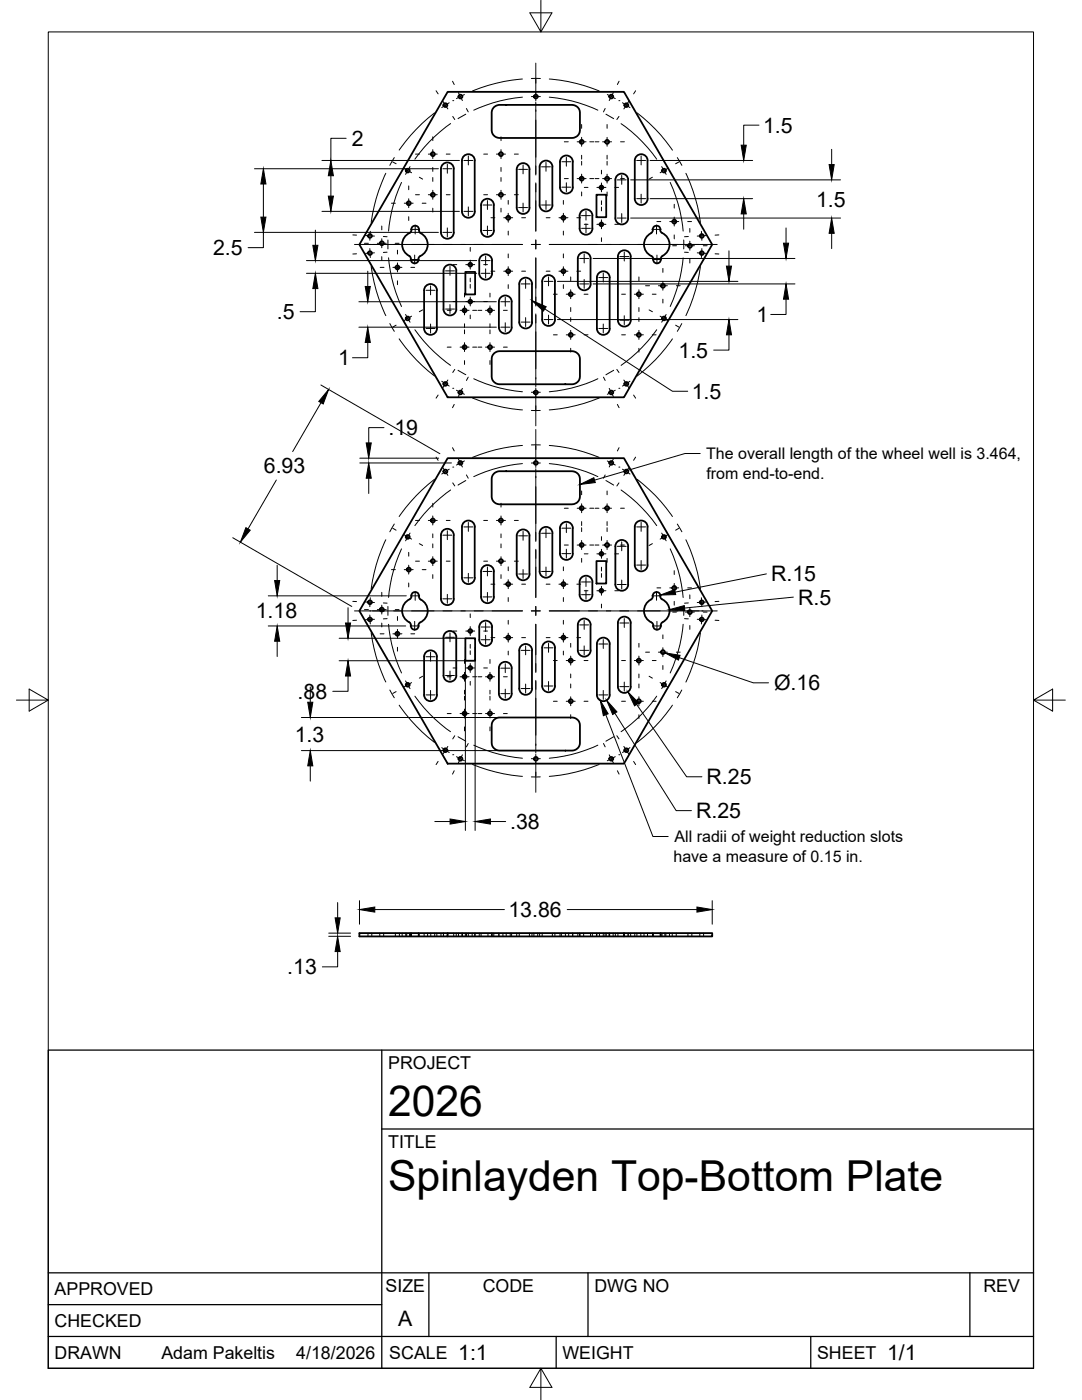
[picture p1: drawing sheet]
<svg xmlns="http://www.w3.org/2000/svg" width="216mm" height="279mm" viewBox="0 0 216 279" stroke-linecap="round" stroke-linejoin="round" font-family="sans-serif">
<!-- layer: Visible -->
<g fill="none" stroke="#000" stroke-width=".36">
<path d="M89.3 18.3h35.2l17.6 30.5-17.6 30.5h-35.2l-17.6-30.5zM88 33.7a1.28 1.28 0 0 1 1.3-1.3 1.28 1.28 0 0 1 1.3 1.3M88 33.7v12.7a1.28 1.28 0 0 0 1.3 1.2 1.28 1.28 0 0 0 1.3-1.2l-.1-12.7M92.4 31.3a1.28 1.28 0 0 1 1.5-.5 1.28 1.28 0 0 1 .8 1.2v10.2a1.28 1.28 0 0 1-1.2 1.3 1.28 1.28 0 0 1-1.3-1.3v-10.2zM98.5 21.4l1.1-.5 14.9 .1a1.53 1.53 0 0 1 1.2 1.6v3.8a1.6 1.6 0 0 1-1.7 1.1h-14.8l-.8-.6-.3-.8v-3.7zM103.3 33.1a1.28 1.28 0 0 1 1.5-.5 1.28 1.28 0 0 1 .9 1.2v7.6a1.28 1.28 0 0 1-1.3 1.3 1.28 1.28 0 0 1-1.3-1.3v-7.6zM110.2 33.3v7.6M110.2 33.3a1.28 1.28 0 0 0-1.2-1.3 1.28 1.28 0 0 0-1.3 1.3v7.6M111.7 32.3a1.28 1.28 0 0 1 1.3-1.3 1.28 1.28 0 0 1 1.3 1.3M111.7 32.3v5.1a1.28 1.28 0 0 0 1.3 1.2 1.28 1.28 0 0 0 1.3-1.2v-5.1M119 38.9h2v4.4h-2zM125.3 35.9v7.6"/>
<path d="M125.3 35.9a1.28 1.28 0 0 0-1.2-1.3 1.28 1.28 0 0 0-1.3 1.3v7.6a1.28 1.28 0 0 0 1.3 1.3 1.28 1.28 0 0 0 1.2-1.3M126.9 31.3a1.28 1.28 0 0 1 1.4-.5 1.28 1.28 0 0 1 .9 1.2v7.7a1.28 1.28 0 0 1-1.3 1.2 1.28 1.28 0 0 1-1.2-1.2v-7.7zM81.6 51.1l.4 .3v.3M82.1 45.9a.81 .81 0 0 1 .9-.8 .81 .81 0 0 1 .6 1.1l.1 .2a2.58 2.58 0 0 1 1.6 2.3 2.58 2.58 0 0 1-1.4 2.4M82.1 45.9a.97 .97 0 0 1-.8 .8 2.52 2.52 0 0 0 .3 4.4M83.9 51.1a.76 .76 0 0 0-.4 .9 .77 .77 0 0 1-.9 .5 .77 .77 0 0 1-.6-.8M87.2 58v7.6M87.2 57.9a1.28 1.28 0 0 0-1.3-1.2 1.28 1.28 0 0 0-1.3 1.2v7.7M88.7 53.3a1.27 1.27 0 0 1 1.5-.4 1.27 1.27 0 0 1 .8 1.2l.1 7.6a1.28 1.28 0 0 1-1.3 1.2 1.28 1.28 0 0 1-1.3-1.2v-7.6zM92.9 54.3h1.9v4.5h-1.9zM95.9 51.3a1.27 1.27 0 0 1 1.4-.5 1.27 1.27 0 0 1 .9 1.2v2.6a1.28 1.28 0 0 1-1.3 1.2 1.28 1.28 0 0 1-1.3-1.2v-2.6zM96 40.9a1.28 1.28 0 0 1 1.3-1.2 1.28 1.28 0 0 1 1.3 1.2"/>
<path d="M96 40.9v5.1a1.28 1.28 0 0 0 1.3 1.3 1.28 1.28 0 0 0 1.3-1.3M98.5 40.9v5.1M103.9 55.9a1.27 1.27 0 0 1 1.4-.4 1.27 1.27 0 0 1 .9 1.2v7.6a1.28 1.28 0 0 1-1.3 1.3 1.28 1.28 0 0 1-1.3-1.3v-7.6zM107.7 40.9a1.28 1.28 0 0 0 1.3 1.3 1.28 1.28 0 0 0 1.2-1.3M108.4 55.4a1.27 1.27 0 0 1 1.5-.4 1.27 1.27 0 0 1 .8 1.2v7.6a1.28 1.28 0 0 1-1.2 1.2 1.28 1.28 0 0 1-1.3-1.2v-7.6zM117.8 51.6v5.1M117.9 51.6a1.28 1.28 0 0 0-1.3-1.3 1.28 1.28 0 0 0-1.3 1.3v5.1a1.28 1.28 0 0 0 1.3 1.2 1.28 1.28 0 0 0 1.3-1.2M118.2 43.1v2.5M118.2 43a1.28 1.28 0 0 0-1.3-1.2 1.28 1.28 0 0 0-1.2 1.2v2.6a1.28 1.28 0 0 0 1.2 1.2 1.28 1.28 0 0 0 1.3-1.2M123.5 50.5a1.28 1.28 0 0 1 1.5-.5 1.28 1.28 0 0 1 .9 1.2v12.7a1.28 1.28 0 0 1-1.3 1.3 1.28 1.28 0 0 1-1.3-1.3v-12.7zM131.7 45.9l.1 .2 .3 .4M131.8 45.9a.8 .8 0 0 0-1-.8 .8 .8 0 0 0-.6 1l-.1 .3a2.59 2.59 0 0 0-1.6 2.3 2.59 2.59 0 0 0 1.5 2.4"/>
<path d="M132.1 46.5a2.52 2.52 0 0 1 1.5 2.3 2.52 2.52 0 0 1-1.4 2.3M132.2 51.1a.81 .81 0 0 0-.4 .9 .8 .8 0 0 1-1 .5 .8 .8 0 0 1-.5-1l-.3-.4M84.6 65.6a1.28 1.28 0 0 0 1.3 1.2 1.28 1.28 0 0 0 1.3-1.2M98.6 70.5l1-.4h14.8a1.55 1.55 0 0 1 1.3 1.6v3.2a1.67 1.67 0 0 1-1.9 1.8h-14a1.6 1.6 0 0 1-1.7-1.7v-3.7zM99.5 60.2v5.1a1.28 1.28 0 0 0 1.3 1.3 1.28 1.28 0 0 0 1.3-1.3M99.5 60.2a1.28 1.28 0 0 1 1.3-1.2 1.28 1.28 0 0 1 1.3 1.2M102.1 60.2v5.1M119.1 65.6v-10.2a1.28 1.28 0 0 1 1.3-1.3 1.28 1.28 0 0 1 1.3 1.3l-.1 10.2M119.1 65.6a1.28 1.28 0 0 0 1.3 1.2 1.28 1.28 0 0 0 1.3-1.2M89.3 91.4h35.2l17.6 30.5-17.6 30.5h-35.2l-17.6-30.5zM98.5 94.5l1.1-.5 14.9 .1a1.53 1.53 0 0 1 1.2 1.6v3.8a1.6 1.6 0 0 1-1.7 1.1h-14.8l-.8-.5-.3-.9v-3.7zM82.1 119a.77 .77 0 0 1 .7-.8 .77 .77 0 0 1 .8 .8"/>
<path d="M82.1 119l-.2 .4-.2 .2M83.6 119a.91 .91 0 0 0 .8 .9 2.6 2.6 0 0 1-.8 4.5l-.1 .2a.82 .82 0 0 1-.8 1.1 .82 .82 0 0 1-.7-1.1l-.2-.3a2.58 2.58 0 0 1-1.5-2.3 2.58 2.58 0 0 1 1.4-2.4M88 119.5a1.28 1.28 0 0 0 1.3 1.3 1.28 1.28 0 0 0 1.3-1.3M88 119.5v-12.7a1.28 1.28 0 0 1 1.3-1.3 1.28 1.28 0 0 1 1.3 1.3l-.1 12.7M92.2 115.3a1.28 1.28 0 0 0 1.3 1.3 1.28 1.28 0 0 0 1.2-1.3M92.2 115.3v-10.2a1.28 1.28 0 0 1 1.3-1.2 1.28 1.28 0 0 1 1.2 1.2v10.2M98.5 114v5.1M98.6 114a1.28 1.28 0 0 0-1.3-1.2 1.28 1.28 0 0 0-1.3 1.2v5.1a1.28 1.28 0 0 0 1.3 1.3 1.28 1.28 0 0 0 1.3-1.3M103.1 106.9a1.28 1.28 0 0 1 1.3-1.2 1.28 1.28 0 0 1 1.3 1.2M103.1 106.9v7.6a1.28 1.28 0 0 0 1.3 1.3 1.28 1.28 0 0 0 1.3-1.3l-.1-7.6M110.2 106.4v7.6M110.2 106.4a1.28 1.28 0 0 0-1.2-1.2 1.28 1.28 0 0 0-1.3 1.2v7.6a1.28 1.28 0 0 0 1.3 1.3 1.28 1.28 0 0 0 1.2-1.3"/>
<path d="M112 104.7a1.28 1.28 0 0 1 1.4-.5 1.28 1.28 0 0 1 .9 1.2v5.1a1.28 1.28 0 0 1-1.3 1.2 1.28 1.28 0 0 1-1.3-1.2v-5.1zM115.7 116.2a1.28 1.28 0 0 1 1.2-1.3 1.28 1.28 0 0 1 1.3 1.3M115.7 116.2v2.5M115.7 118.7a1.28 1.28 0 0 0 1.2 1.3 1.28 1.28 0 0 0 1.3-1.3M118.2 116.2v2.5M119 112h2v4.5h-2zM122.8 109v7.6a1.28 1.28 0 0 0 1.3 1.3 1.28 1.28 0 0 0 1.2-1.3M122.8 109a1.28 1.28 0 0 1 1.3-1.2 1.28 1.28 0 0 1 1.2 1.2M125.3 109v7.6M126.9 104.4a1.28 1.28 0 0 1 1.4-.5 1.28 1.28 0 0 1 .9 1.2v7.7a1.28 1.28 0 0 1-1.3 1.2 1.28 1.28 0 0 1-1.2-1.2v-7.7zM129.9 119.7a2.58 2.58 0 0 0-1.4 2.4 2.58 2.58 0 0 0 1.7 2.3l.1 .2a.82 .82 0 0 0 .8 1.1 .82 .82 0 0 0 .8-1.1l.3-.4M131.7 119l.1 .2 .3 .4"/>
<path d="M131.8 119a.8 .8 0 0 0-1-.8 .8 .8 0 0 0-.6 1.1l-.3 .3M132.1 119.6a2.52 2.52 0 0 1 1.5 2.3 2.52 2.52 0 0 1-1.4 2.3M87.2 131.1v7.6M87.2 131.1a1.28 1.28 0 0 0-1.3-1.3 1.28 1.28 0 0 0-1.3 1.3v7.6a1.28 1.28 0 0 0 1.3 1.2 1.28 1.28 0 0 0 1.3-1.2M88.5 127.2v7.6a1.28 1.28 0 0 0 1.3 1.3 1.28 1.28 0 0 0 1.3-1.3l-.1-7.6M88.5 127.2a1.28 1.28 0 0 1 1.3-1.3 1.28 1.28 0 0 1 1.3 1.3M92.9 127.4h1.9v4.5h-1.9zM95.6 125.1v2.6a1.28 1.28 0 0 0 1.3 1.2 1.28 1.28 0 0 0 1.3-1.2v-2.6M95.6 125.1a1.28 1.28 0 0 1 1.3-1.2 1.28 1.28 0 0 1 1.3 1.2M102.1 133.4v5M102.1 133.3a1.28 1.28 0 0 0-1.3-1.2 1.28 1.28 0 0 0-1.3 1.3v5a1.28 1.28 0 0 0 1.3 1.3 1.28 1.28 0 0 0 1.3-1.3M103.6 137.4a1.28 1.28 0 0 0 1.3 1.3 1.28 1.28 0 0 0 1.3-1.3"/>
<path d="M103.6 137.4v-7.6a1.28 1.28 0 0 1 1.3-1.3 1.28 1.28 0 0 1 1.3 1.3v7.6M108.2 129.3v7.6a1.28 1.28 0 0 0 1.3 1.3 1.28 1.28 0 0 0 1.2-1.3v-7.6M108.2 129.3a1.28 1.28 0 0 1 1.3-1.3 1.28 1.28 0 0 1 1.2 1.3M117.8 124.7v5.1M117.9 124.7a1.28 1.28 0 0 0-1.3-1.3 1.28 1.28 0 0 0-1.3 1.3v5.1a1.28 1.28 0 0 0 1.3 1.2 1.28 1.28 0 0 0 1.3-1.2M119.4 127.8a1.28 1.28 0 0 1 1.4-.5 1.28 1.28 0 0 1 .9 1.2v10.2a1.28 1.28 0 0 1-1.3 1.2 1.28 1.28 0 0 1-1.3-1.2v-10.2zM123.5 123.6a1.28 1.28 0 0 1 1.5-.5 1.28 1.28 0 0 1 .9 1.2v12.7a1.28 1.28 0 0 1-1.3 1.3 1.28 1.28 0 0 1-1.3-1.3v-12.7zM98.6 143.6l1-.4h14.8a1.55 1.55 0 0 1 1.3 1.6v3.2a1.67 1.67 0 0 1-1.9 1.8h-14a1.6 1.6 0 0 1-1.7-1.7v-3.7zM89.3 186.9h35.2v-.7h17.6v.7h-17.6M89.3 186.2h-17.6v.7h17.6v-.7h35.2"/>
<circle cx="91.9" cy="19.3" r=".38"/>
<circle cx="106.9" cy="19.3" r=".38"/>
<circle cx="122" cy="19.3" r=".38"/>
<circle cx="81.3" cy="34" r=".38"/>
<circle cx="86.4" cy="38.9" r=".39"/>
<circle cx="86.4" cy="30.8" r=".39"/>
<circle cx="88.9" cy="21" r=".38"/>
<circle cx="100" cy="38.9" r=".39"/>
<circle cx="100" cy="30.8" r=".39"/>
<circle cx="116.1" cy="28.3" r=".39"/>
<circle cx="116.1" cy="35.7" r=".39"/>
<circle cx="120" cy="37.4" r=".37"/>
<circle cx="121.1" cy="35.7" r=".39"/>
<circle cx="121.1" cy="28.3" r=".39"/>
<circle cx="125" cy="21" r=".38"/>
<circle cx="132.5" cy="34" r=".38"/>
<circle cx="73.8" cy="50.5" r=".38"/>
<circle cx="73.8" cy="47.1" r=".38"/>
<circle cx="76.2" cy="48.5" r=".39"/>
<circle cx="79.3" cy="53.4" r=".39"/>
<circle cx="81.6" cy="40.6" r=".39"/>
<circle cx="93.8" cy="52.8" r=".37"/>
<circle cx="101.4" cy="54.1" r=".39"/>
<circle cx="101.4" cy="43.5" r=".39"/>
<circle cx="112.4" cy="54.1" r=".39"/>
<circle cx="112.4" cy="43.5" r=".39"/>
<circle cx="113.9" cy="58.7" r=".39"/>
<circle cx="120" cy="44.8" r=".37"/>
<circle cx="127.5" cy="58.7" r=".39"/>
<circle cx="132.3" cy="57" r=".39"/>
<circle cx="134.5" cy="44.2" r=".39"/>
<circle cx="137.7" cy="49.1" r=".39"/>
<circle cx="140" cy="50.5" r=".38"/>
<circle cx="140" cy="47.1" r=".38"/>
<circle cx="81.3" cy="63.6" r=".38"/>
<circle cx="88.9" cy="76.6" r=".38"/>
<circle cx="91.9" cy="78.3" r=".38"/>
<circle cx="92.7" cy="61.9" r=".39"/>
<circle cx="92.7" cy="69.3" r=".39"/>
<circle cx="93.8" cy="60.2" r=".37"/>
<circle cx="97.8" cy="69.3" r=".39"/>
<circle cx="97.8" cy="61.9" r=".39"/>
<circle cx="106.9" cy="78.3" r=".38"/>
<circle cx="113.9" cy="66.8" r=".39"/>
<circle cx="122" cy="78.3" r=".38"/>
<circle cx="125" cy="76.6" r=".38"/>
<circle cx="127.5" cy="66.8" r=".39"/>
<circle cx="132.5" cy="63.6" r=".38"/>
<circle cx="88.9" cy="94.1" r=".38"/>
<circle cx="91.9" cy="92.4" r=".38"/>
<circle cx="106.9" cy="92.4" r=".38"/>
<circle cx="122" cy="92.4" r=".38"/>
<circle cx="125" cy="94.1" r=".38"/>
<circle cx="81.3" cy="107.2" r=".38"/>
<circle cx="81.6" cy="113.7" r=".39"/>
<circle cx="86.4" cy="103.9" r=".39"/>
<circle cx="86.4" cy="112" r=".39"/>
<circle cx="100" cy="103.9" r=".39"/>
<circle cx="100" cy="112" r=".39"/>
<circle cx="101.4" cy="116.6" r=".39"/>
<circle cx="112.4" cy="116.6" r=".39"/>
<circle cx="116.1" cy="101.4" r=".39"/>
<circle cx="116.1" cy="108.8" r=".39"/>
<circle cx="120" cy="117.9" r=".37"/>
<circle cx="120" cy="110.5" r=".37"/>
<circle cx="121.1" cy="101.4" r=".39"/>
<circle cx="121.1" cy="108.8" r=".39"/>
<circle cx="132.5" cy="107.2" r=".38"/>
<circle cx="134.5" cy="117.3" r=".39"/>
<circle cx="73.8" cy="120.2" r=".38"/>
<circle cx="73.8" cy="123.6" r=".38"/>
<circle cx="76.2" cy="121.7" r=".39"/>
<circle cx="79.3" cy="126.5" r=".39"/>
<circle cx="81.3" cy="136.7" r=".38"/>
<circle cx="92.7" cy="135.1" r=".39"/>
<circle cx="93.8" cy="125.9" r=".37"/>
<circle cx="93.8" cy="133.3" r=".37"/>
<circle cx="97.8" cy="135.1" r=".39"/>
<circle cx="101.4" cy="127.2" r=".39"/>
<circle cx="112.4" cy="127.2" r=".39"/>
<circle cx="113.9" cy="131.8" r=".39"/>
<circle cx="113.9" cy="139.9" r=".39"/>
<circle cx="127.5" cy="139.9" r=".39"/>
<circle cx="127.5" cy="131.8" r=".39"/>
<circle cx="132.3" cy="130.1" r=".39"/>
<circle cx="132.5" cy="136.7" r=".38"/>
<circle cx="137.7" cy="122.2" r=".39"/>
<circle cx="140" cy="120.2" r=".38"/>
<circle cx="140" cy="123.6" r=".38"/>
<circle cx="88.9" cy="149.7" r=".38"/>
<circle cx="91.9" cy="151.4" r=".38"/>
<circle cx="92.7" cy="142.4" r=".39"/>
<circle cx="97.8" cy="142.4" r=".39"/>
<circle cx="106.9" cy="151.4" r=".38"/>
<circle cx="122" cy="151.4" r=".38"/>
<circle cx="125" cy="149.7" r=".38"/>
</g>
<!-- layer: Hidden -->
<g fill="none" stroke="#000" stroke-width=".2">
<path d="M73.4 186.2v.7M74.2 186.2v.7M75.8 186.2v.7M76.6 186.2v.7M78.9 186.2v.7M79.7 186.2v.7M80.2 186.2v.7M81 186.2v.7M81.2 186.2v.7M81.7 186.2v.7M82 186.2v.7M82.1 186.2v.7"/>
<path d="M83.5 186.2v.7M83.6 186.9v-.7v.7M84.6 186.2v.7M85.3 186.2v.7M86 186.2v.7M86.7 186.2v.7M87.2 186.2v.7M88 186.2v.7M88.5 186.2v.7M89.3 186.2v.7M90.5 186.2v.7M91 186.2v.7"/>
<path d="M91.5 186.2v.7M92.2 186.2v.7M92.3 186.2v.7M92.9 186.2v.7M93.1 186.2v.7M93.5 186.2v.7M94.2 186.2v.7M94.7 186.2v.7M94.8 186.2v.7M95.6 186.2v.7M96 186.2v.7M97.4 186.2v.7"/>
<path d="M98.1 186.2v.7M98.2 186.2v.7M98.5 186.2v.7M99.5 186.2v.7M100.4 186.2v.7M101 186.2v.7M101.8 186.2v.7M102.1 186.2v.7M103.1 186.2v.7M103.6 186.2v.7M105.6 186.2v.7M106.2 186.2v.7"/>
<path d="M106.5 186.2v.7M107.3 186.2v.7M107.7 186.2v.7M108.2 186.2v.7M110.2 186.2v.7M110.7 186.2v.7M111.7 186.2v.7M112 186.2v.7M112.8 186.2v.7M113.5 186.2v.7M114.3 186.2v.7M115.3 186.2v.7"/>
<path d="M115.7 186.2v.7M116.5 186.2v.7M117.8 186.2v.7M118.2 186.2v.7M119 186.2v.7M119.1 186.2v.7M119.6 186.2v.7M120.4 186.2v.7M120.7 186.2v.7M121 186.2v.7M121.5 186.2v.7M121.6 186.2v.7"/>
<path d="M122.3 186.2v.7M122.8 186.2v.7M123.3 186.2v.7M124.6 186.2v.7M125.3 186.2v.7M125.8 186.2v.7M126.7 186.2v.7M127.1 186.2v.7M127.9 186.2v.7M128.5 186.2v.7M129.2 186.2v.7M130.2 186.9v-.7v.7"/>
<path d="M130.3 186.2v.7M131.7 186.2v.7M131.8 186.9v-.7v.7M131.9 186.2v.7M132.1 186.2v.7M132.7 186.2v.7M132.9 186.2v.7M133.6 186.2v.7M134.1 186.2v.7M134.9 186.2v.7M137.3 186.2v.7M138 186.2v.7"/>
<path d="M139.6 186.2v.7M140.4 186.2v.7"/>
</g>
<!-- layer: Border -->
<path d="M9.6 6.4h196.6v266.7h-196.6zM107.9 0v6.4l-2.2-3.8h4.4l-2.2 3.8M3.3 139.7h6.3l-3.8-2.2v4.4l3.8-2.2M206.2 139.7l3.8 2.2v-4.4l-3.8 2.2h6.4M107.9 273.1l2.2 3.8h-4.4l2.2-3.8v6.3" fill="none" stroke="#000" stroke-width=".2"/>
<!-- layer: Titleblock -->
<path d="M9.6 209.6h196.6v63.5h-196.6zM76.2 209.6v63.5M76.2 225.3h130M9.6 254h196.6M85.6 254v12.7M117.3 254v12.7M193.5 254v12.7M9.6 266.7h196.6M9.6 260.4h66.6M111 266.7v6.4M161.8 266.7v6.4" fill="none" stroke="#000" stroke-width=".25"/>
<!-- layer: Smart Centers -->
<g fill="none" stroke="#000" stroke-width=".2">
<path d="M87 18.1l.4 .6M90.3 16.2l.3 .7M91.5 18.5l.8 1.6M92.7 18.9l-1.6 .8M104.2 15.8h-.5a33.7 33.7 0 0 0-9.4 2.3M104.2 19.4a29 29 0 0 0-9.7 2.6M106 15.7h1.8M106 19.3h1.8M106.9 12.6v7.6M109.6 15.8h.6a33.7 33.7 0 0 1 9.3 2.3M109.6 19.4l1.5 .2a29 29 0 0 1 8.2 2.4M121.2 18.9l1.6 .8"/>
<path d="M122.4 18.5l-.8 1.6M123.5 16.2l-.3 .7M126.8 18.1l-.4 .6M77 34.6l-.3 .5a33.2 33.2 0 0 0-2.6 9.3M78.4 32.3l.6 .4M78.7 31.5l-.9 1.5M80.1 36.4a29.5 29.5 0 0 0-2.6 9.7M80.6 33.6l1.5 .9M81.6 37.1v.8M81.6 39.7v1.7M81.8 33.3l-.9 1.5M82.9 30.8h.8"/>
<path d="M82.9 38.9h.8M83.7 35.4l.6 .4M85.5 30.8h1.7M85.5 38.9h1.7M86.4 27.3v.8M86.4 29.9v1.7M86.4 33.4v.8M86.4 35.4v.8M86.4 38v1.8M86.7 22.5a33.6 33.6 0 0 0-7 7.5M88.4 33.7h1.7M88.4 20.2l1 1.5"/>
<path d="M89 30.8h.8M89 38.9h.8M89.3 32.8v1.8M89.6 20.5l-1.5 1M89.9 24.7l-2 1.5a29.4 29.4 0 0 0-5.1 5.6M90.3 20.1h.1M90.3 23.2l.4 .7M92.6 32h1.8M92.9 22.8l-1.5 .9M93.1 21.7l.3 .6M93.5 31.1v1.8M96.5 30.8h.8"/>
<path d="M96.5 38.9h.8M99.1 30.8h1.8M99.1 38.9h1.8M100 27.3v.8M100 29.9v1.7M100 33.4v.8M100 35.4v.8M100 38v1.8M102.6 30.8h.8M102.6 38.9h.8M103.5 33.8h1.8M104.4 32.9v1.8"/>
<path d="M106.9 20.4v14.5M106.9 36.5v9.6M108.1 33.3h1.7M108.9 32.4v1.8M112.1 32.3h1.8M112.1 37.4h1.8M112.6 35.6h.8M112.6 28.3h.8M113 31.4v1.8M113 36.5v1.7M115.2 35.6h1.7M115.2 28.3h1.7"/>
<path d="M116.1 24.8v.8M116.1 27.4v1.8M116.1 31v.8M116.1 32.2v.8M116.1 34.8v1.7M116.1 38.3v.8M116.6 37.4h.7M117.7 35.6h.8M117.7 28.3h.8M118.7 35.6h.8M118.7 28.3h.8M119.1 37.4h1.8"/>
<path d="M120 34v.7M120 36.5v1.8M120.2 35.6h1.8M120.2 28.3h1.8M120.8 21.7l-.4 .6M120.9 22.8l1.5 .9M121.1 24.8v.8M121.1 27.4v1.8M121.1 31v.8M121.1 32.2v.8M121.1 34.8v1.7M121.1 38.3v.8"/>
<path d="M122.7 37.4h.7M123.2 35.9h1.7M123.5 20.1h.1M123.5 23.2l-.4 .7M123.8 35.6h.8M123.8 28.3h.8M123.9 24.7l.9 .6a30.2 30.2 0 0 1 6.2 6.5M124.1 35v1.8M124.2 20.5l1.5 1M125.5 20.2l-1 1.5M127 32h1.8M127 39.6h1.8"/>
<path d="M127.1 22.5a32.5 32.5 0 0 1 7.1 7.5M127.9 31.1v1.8M127.9 38.8v1.7M130.2 35.4l-.7 .4M132 33.3l.9 1.5M133.3 33.6l-1.6 .9M133.7 36.4l.6 1.4a28.8 28.8 0 0 1 2 8.3M135.1 31.5l1 1.5M135.5 32.3l-.7 .4M136.9 34.6l.8 2a33.1 33.1 0 0 1 2.1 7.8M70.4 46.9h.7M70.7 48.8h33.5"/>
<path d="M71.1 50.7h-.7M72.7 48.6h.8M72.9 47l1.8 .1M73.8 48.8h.1M73.8 49.6l.1 1.8M73.9 46.2l-.1 1.7M74.1 53.2a32.7 32.7 0 0 0 2.9 9.8M74.7 50.5l-1.8 .1M75.3 48.6h1.8M75.9 53.4h.7M76.2 45.1v.8M76.2 47.6v1.8"/>
<path d="M76.2 51.2v.8M76.5 47.2h.7M77.2 50.3l-.7 .1M77.4 47.9v1.8M77.5 51.5l.1 1a29.5 29.5 0 0 0 2.5 8.7M78.1 40.6h.8M78.4 53.4h1.8M78.9 48.6h.7M79.3 49.9v.8M79.3 52.5v1.8M79.3 56v.8M80.7 40.6h1.7"/>
<path d="M81.6 43.2v.8M81.9 51.8h1.7M82 45.8h1.7M82 53.4h.7M82.7 50.9v1.8M82.8 44.9v1.8M84.2 40.6h.8M85 57.9h1.8M85.9 57v1.8M86.4 41.6v.7M88.4 46.4h1.7M88.9 54.1h1.8"/>
<path d="M89.3 45.5v1.8M89.8 53.2v1.7M90.4 52.8h.7M92.6 42.2h1.8M92.7 58.5v.8M92.9 52.8h1.8M93.5 41.3v1.8M93.8 49.4v.7M93.8 51.9v1.8M93.8 55.5v.7M93.8 56.7v.8M93.8 59.3v1.8"/>
<path d="M96 54.5h1.8M96 52h1.8M96.4 40.9h1.8M96.4 46h1.8M96.5 52.8h.8M96.9 51.1v1.8M96.9 53.7v1.8M97.3 40v1.8M97.3 45.1v1.8M97.8 58.5v.8M98 54.1h.7M98 43.5h.7"/>
<path d="M100 41.6v.7M100.5 54.1h1.8M100.5 43.5h1.8M100.8 59.3v1.8M101.4 40v.8M101.4 42.6v1.7M101.4 46.1v.8M101.4 50.7v.8M101.4 53.2v1.8M101.4 56.8v.8M103.5 41.4h1.8M104 56.7h1.8"/>
<path d="M104.1 54.1h.8M104.1 43.5h.8M104.4 40.5v1.8M104.9 55.8v1.8M106 48.8h1.8M106.9 47.9v1.8M106.9 51.5v9.6M108.1 40.9h1.7M108.6 56.2h1.7M108.9 40v1.8M109 54.1h.7M109 43.5h.7"/>
<path d="M109.5 55.3v1.7M109.6 48.8h33.5M110.4 58.7h.8M111.5 54.1h1.8M111.5 43.5h1.8M112.4 40v.8M112.4 42.6v1.7M112.4 46.1v.8M112.4 50.7v.8M112.4 53.2v1.8M112.4 56.8v.8M113 58.7h1.8"/>
<path d="M113.9 55.3v.7M113.9 57.8v1.8M115.1 54.1h.8M115.1 43.5h.8M115.7 56.7h1.8M115.7 51.6h1.8M116 43h1.8M116 45.6h1.8M116.5 58.7h.8M116.6 50.7v1.8M116.6 55.8v1.8M116.6 44.8h.7"/>
<path d="M116.9 42.1v1.8M116.9 44.7v1.8M119.1 44.8h1.8M119.5 55.4h1.8M120 40.1v.7M120 41.3v.8M120 43.9v1.8M120 47.5v.7M120.4 54.5v1.8M122.7 44.8h.7M123.2 43.5h1.7M123.7 51.2h1.8"/>
<path d="M124 58.7h.8M124.1 42.6v1.8M124.6 50.3v1.8M126.6 58.7h1.8M127.5 55.3v.7M127.5 57.8v1.8M128.8 57h.8M130.1 45.8h1.8M130.2 58.7h.7M130.2 51.8h1.8M131 44.9v1.8M131.1 50.9v1.8"/>
<path d="M131.1 44.2h.7M131.4 57h1.8M132.3 53.6v.8M132.3 56.1v1.8M132.3 59.7v.8M133.6 44.2h1.8M134.2 49h.8M134.5 40.8v.7M134.5 43.3v1.8M134.5 46.9v.8M135 57h.7M136.3 51.5l-.1 1a29.5 29.5 0 0 1-2.5 8.7"/>
<path d="M136.4 47.9v1.8M136.6 50.3l.8 .1M136.8 49h1.8M137.2 44.2h.8M137.4 47.2h-.8M137.6 45.6v.8M137.6 48.1v1.8M137.6 51.7v.8M139.1 50.5l1.8 .1M139.8 53.2a33.5 33.5 0 0 1-2.9 9.8M140 46.2v1.7M140 49.6v1.8"/>
<path d="M140.1 48.8h.1M140.3 49h.8M140.9 47l-1.8 .1M142.7 50.7h.7M143.4 46.9h-.7M77.8 64.6l.9 1.5M79 64.9l-.6 .4M79.7 67.6l.3 .5a32.7 32.7 0 0 0 6.7 6.9M80.9 62.8l.9 1.5M82.1 63.1l-1.5 .9M82.8 65.8a30 30 0 0 0 7.1 7.1M84.3 61.8l-.6 .4"/>
<path d="M85 65.6h1.8M85.9 64.7v1.8M87.4 78.8l-.4 .7M88.1 76.1l1.5 1M88.9 61.7h1.8M89.2 69.3h.8M89.2 61.9h.8M89.4 75.8l-1 1.5M89.8 60.8v1.8M90.3 77.5h.1M90.4 60.2h.7M90.7 73.7l-.4 .6"/>
<path d="M91.1 77.9l1.6 .8M91.4 73.9l1.5 .9M91.8 69.3h1.8M91.8 61.9h1.8M92.3 77.5l-.8 1.6M92.7 61v1.8M92.7 64.6v.8M92.7 65.8v.8M92.7 68.4v1.8M92.7 72v.7M92.9 60.2h1.8M93.4 75.3l-.3 .6"/>
<path d="M93.8 62.9v.7M94.3 79.4a33.4 33.4 0 0 0 9.9 2.4M94.3 69.3h.8M94.3 61.9h.8M94.5 75.6l1 .4a29.1 29.1 0 0 0 8.7 2.2M95.4 69.3h.7M95.4 61.9h.7M96.5 60.2h.8M96.9 69.3h1.8M96.9 61.9h1.8M97.8 61v1.8M97.8 64.6v.8"/>
<path d="M97.8 65.8v.8M97.8 68.4v1.8M97.8 72v.7M99.9 65.3h1.8M99.9 60.2h1.8M100.5 69.3h.7M100.5 61.9h.7M100.8 64.4v1.8M104 64.3h1.8M104.9 63.4v1.8M106 78.3h1.8M106.9 62.7v14.5"/>
<path d="M106.9 77.4v7.6M108.6 63.8h1.7M109.5 62.9v1.8M110.4 66.8h.8M113 66.8h1.8M113.9 61.4v.8M113.9 63.4v.8M113.9 65.9v1.8M113.9 69.5v.8M116.5 66.8h.8M119.3 75.6l-1 .4a29.1 29.1 0 0 1-8.7 2.2M119.5 65.6h1.8"/>
<path d="M119.5 79.4a33.4 33.4 0 0 1-9.9 2.4M120.4 64.7v1.7M120.4 75.3l.4 .6M121.6 77.5l.8 1.6M122.4 73.9l-1.5 .9M122.8 77.9l-1.6 .8M123.1 73.7l.4 .6M123.5 77.5h.1M123.7 63.9h1.8M124 66.8h.8M124.5 75.8l1 1.5M124.6 63v1.8"/>
<path d="M125.7 76.1l-1.5 1M126.4 78.8l.4 .7M126.6 66.8h1.8M127.5 61.4v.8M127.5 63.4v.8M127.5 65.9v1.8M127.5 69.5v.8M129.5 61.8l.7 .4M130.2 66.8h.7M131 65.8l-1.8 2.4a28.9 28.9 0 0 1-5.3 4.7M131.7 63.1l1.6 .9M132.9 62.8l-.9 1.5"/>
<path d="M134.2 67.6l-.3 .5a32 32 0 0 1-6.8 6.9M134.8 64.9l.7 .4M136 64.6l-.9 1.5M86.7 95.7a33.1 33.1 0 0 0-7 7.4M87 91.2l.4 .7M88.4 93.4l1 1.5M89.6 93.6l-1.5 1M89.9 97.8l-2 1.6a29.4 29.4 0 0 0-5.1 5.5M90.3 89.3l.3 .7M90.3 93.2h.1M90.3 96.4l.4 .6M90.6 80.7l-.3 .7"/>
<path d="M91.5 91.6l.8 1.6M92.7 92l-1.6 .8M92.9 95.9l-1.5 .9M93.1 94.8l.3 .6M104.2 88.9h-.5a31.9 31.9 0 0 0-9.4 2.4M104.2 92.5a29 29 0 0 0-9.7 2.6M106 88.8h1.8M106 81.9h1.8M106 92.4h1.8M106.9 85.7v7.6M106.9 93.6v14.5M109.6 88.9h.6a31.9 31.9 0 0 1 9.3 2.4"/>
<path d="M109.6 92.5l1.5 .2a29 29 0 0 1 8.2 2.4M116.1 98v.7M120.8 94.8l-.4 .6M120.9 95.9l1.5 .9M121.1 98v.7M121.2 92l1.6 .8M122.4 91.6l-.8 1.6M123.2 80.7l.3 .7M123.5 93.2h.1M123.5 96.4l-.4 .6M123.5 89.3l-.3 .7M123.9 97.8l.9 .6a30.2 30.2 0 0 1 6.2 6.5"/>
<path d="M124.2 93.6l1.5 1M125.5 93.4l-1 1.5M126.8 91.2l-.4 .7M127.1 95.7l1.3 1a31.7 31.7 0 0 1 5.8 6.4M73.9 119.3l-.1 1.8M76.2 118.2v.8M77 107.7l-.3 .5a33.4 33.4 0 0 0-2.6 9.3M78.1 113.7h.8M78.4 105.4l.6 .4M78.7 104.6l-.9 1.5M80.1 109.5a29.2 29.2 0 0 0-2.6 9.7M80.6 106.7l1.5 .9"/>
<path d="M80.7 113.7h1.7M81.6 110.2v.8M81.6 112.8v1.8M81.6 116.4v.7M81.8 106.4l-.9 1.5M82 118.9h1.7M82.8 118v1.8M82.9 103.9h.8M82.9 112h.8M83.7 108.5l.6 .4M84.2 113.7h.8M85.5 103.9h1.7"/>
<path d="M85.5 112h1.7M86.4 100.4v.8M86.4 103v1.8M86.4 106.6v.7M86.4 108.5v.8M86.4 111.1v1.8M86.4 114.7v.7M88.4 106.8h1.7M88.4 119.5h1.7M89 103.9h.8M89 112h.8M89.3 105.9v1.8"/>
<path d="M89.3 118.6v1.8M92.6 105.2h1.8M92.6 115.3h1.8M93.5 104.3v1.7M93.5 114.4v1.8M96.4 114h1.8M96.4 119.1h1.8M96.5 103.9h.8M96.5 112h.8M97.3 113.2v1.7M97.3 118.2v1.8M98 116.6h.7"/>
<path d="M99.1 103.9h1.8M99.1 112h1.8M100 100.4v.8M100 103v1.8M100 106.6v.7M100 108.5v.8M100 111.1v1.8M100 114.7v.7M100.5 116.6h1.8M101.4 113.1v.8M101.4 115.7v1.8M101.4 119.3v.7"/>
<path d="M102.6 103.9h.8M102.6 112h.8M103.5 106.9h1.8M103.5 114.6h1.8M104.1 116.6h.8M104.4 106v1.8M104.4 113.7v1.7M106.9 109.6v9.6M108.1 114h1.7M108.1 106.4h1.7M108.9 105.5v1.8M108.9 113.2v1.7"/>
<path d="M109 116.6h.7M111.5 116.6h1.8M112.1 105.4h1.8M112.1 110.5h1.8M112.4 113.1v.8M112.4 115.7v1.8M112.4 119.3v.7M112.6 108.8h.8M112.6 101.4h.8M113 104.5v1.8M113 109.6v1.8M115.1 116.6h.8"/>
<path d="M115.2 108.8h1.7M115.2 101.4h1.7M116 116.1h1.8M116 118.7h1.8M116.1 100.5v1.8M116.1 104.1v.8M116.1 105.3v.8M116.1 107.9v1.8M116.1 111.4v.8M116.6 117.9h.7M116.6 110.5h.7M116.9 115.3v1.8"/>
<path d="M116.9 117.8v1.8M117.7 108.8h.8M117.7 101.4h.8M118.7 108.8h.8M118.7 101.4h.8M119.1 117.9h1.8M119.1 110.5h1.8M120 107.1v.7M120 109.6v1.8M120 113.2v.8M120 114.5v.7M120 117v1.8"/>
<path d="M120.2 108.8h1.8M120.2 101.4h1.8M121.1 100.5v1.8M121.1 104.1v.8M121.1 105.3v.8M121.1 107.9v1.8M121.1 111.4v.8M122.7 117.9h.7M122.7 110.5h.7M123.2 116.6h1.7M123.2 109h1.7M123.8 108.8h.8"/>
<path d="M123.8 101.4h.8M124.1 108.1v1.8M124.1 115.8v1.7M127 105.2h1.8M127 112.8h1.8M127.9 104.2v1.8M127.9 111.9v1.8M130.1 118.9h1.8M130.2 108.5l-.7 .4M131 118v1.8M131.1 117.3h.7M132 106.4l.9 1.5"/>
<path d="M133.3 106.7l-1.6 .9M133.6 117.3h1.8M133.7 109.5l.6 1.4a28.8 28.8 0 0 1 2 8.4M134.5 113.9v.8M134.5 116.4v1.8M135.1 104.6l1 1.5M135.5 105.4l-.7 .4M136.9 107.7l.8 2a34 34 0 0 1 2.1 7.8M137.2 117.3h.8M137.6 118.7v.8M140 119.3v1.8M70.4 120l.7 .1"/>
<path d="M70.7 121.9h33.5M71.1 123.8h-.7M72.7 121.7h.8M72.9 120.1l1.8 .1M73.8 121.9h.1M73.8 122.7l.1 1.8M74.1 126.3a32.2 32.2 0 0 0 2.9 9.8M74.7 123.6l-1.8 .1M75.3 121.7h1.8M75.9 126.5h.7M76.2 120.8v1.8M76.2 124.4v.7"/>
<path d="M76.5 120.3l.7 .1M77.2 123.5h-.7M77.4 121v1.8M77.5 124.6l.1 1.1a30 30 0 0 0 2.5 8.6M77.8 137.7l.9 1.6M78.4 126.5h1.8M78.9 121.7h.7M79 138l-.6 .4M79.3 123v.8M79.3 125.6v1.8M79.3 129.2v.7M80.9 135.9l.9 1.5"/>
<path d="M81.9 124.9h1.7M82 126.5h.7M82.1 136.2l-1.5 .9M82.7 124v1.8M82.8 138.9a29.5 29.5 0 0 0 7.1 7.1M84.3 135l-.6 .3M85 138.7h1.8M85 131.1h1.8M85.9 130.2v1.8M85.9 137.8v1.8M88.9 134.8h1.8M88.9 127.2h1.8"/>
<path d="M89.2 135.1h.8M89.8 126.3v1.8M89.8 133.9v1.8M90.4 125.9h.7M90.4 133.3h.7M91.8 135.1h1.8M92.7 131.6v.8M92.7 134.2v1.8M92.7 137.8v.7M92.7 139v.7M92.9 125.9h1.8M92.9 133.3h1.8"/>
<path d="M93.8 122.5v.8M93.8 125.1v1.7M93.8 128.6v.8M93.8 129.9v.7M93.8 132.4v1.8M93.8 136v.7M94.3 135.1h.8M95.4 135.1h.7M96 127.7h1.8M96 125.1h1.8M96.5 125.9h.8M96.5 133.3h.8"/>
<path d="M96.9 135.1h1.8M96.9 124.2v1.8M96.9 126.8v1.8M97.8 131.6v.8M97.8 134.2v1.8M97.8 137.8v.7M97.8 139v.7M98 127.3h.7M99.9 138.4h1.8M99.9 133.4h1.8M100.5 135.1h.7M100.5 127.3h1.8"/>
<path d="M100.8 132.5v1.7M100.8 137.5v1.8M101.4 123.8v.8M101.4 126.4v1.7M101.4 129.9v.8M104 129.8h1.8M104 137.4h1.8M104.1 127.3h.8M104.9 128.9v1.8M104.9 136.5v1.8M106 121.9h1.8M106.9 121v1.8"/>
<path d="M106.9 124.6v9.6M106.9 135.8v14.5M108.6 136.9h1.7M108.6 129.3h1.7M109 127.3h.7M109.5 128.4v1.8M109.5 136v1.8M109.6 121.9h33.5M110.4 140h.8M110.4 131.8h.8M111.5 127.3h1.8M112.4 123.8v.8"/>
<path d="M112.4 126.4v1.7M112.4 129.9v.8M113 140h1.8M113 131.8h1.8M113.9 128.4v.8M113.9 130.9v1.8M113.9 134.5v.8M113.9 136.5v.8M113.9 139.1v1.7M115.1 127.3h.8M115.7 129.8h1.8M115.7 124.7h1.8"/>
<path d="M116.5 140h.8M116.5 131.8h.8M116.6 123.8v1.8M116.6 128.9v1.8M119.5 128.5h1.8M119.5 138.7h1.8M120 120.6v.7M120.4 127.6v1.8M120.4 137.8v1.8M123.7 124.3h1.8M123.7 137h1.8M124 140h.8"/>
<path d="M124 131.8h.8M124.6 123.4v1.8M124.6 136.1v1.8M126.6 140h1.8M126.6 131.8h1.8M127.5 128.4v.8M127.5 130.9v1.8M127.5 134.5v.8M127.5 136.5v.8M127.5 139.1v1.7M128.8 130.2h.8M129.5 135l.7 .3"/>
<path d="M130.2 140h.7M130.2 131.8h.7M130.2 124.9h1.8M131 138.9l-1.8 2.4a28 28 0 0 1-5.3 4.7M131.1 124v1.8M131.4 130.2h1.8M131.7 136.2l1.6 .9M132.3 126.7v.8M132.3 129.3v1.7M132.3 132.8v.8M132.9 135.9l-.9 1.5M134.2 122.2h.8"/>
<path d="M134.5 120v.8M134.8 138l.7 .4M135 130.2h.7M136 137.7l-.9 1.6M136.3 124.6l-.1 1.1a30 30 0 0 1-2.5 8.6M136.4 121v1.8M136.6 123.5h.8M136.8 122.2h1.8M137.4 120.3l-.8 .1M137.6 121.3v1.8M137.6 124.8v.8M139.1 123.6l1.8 .1"/>
<path d="M139.8 126.3a33.3 33.3 0 0 1-2.9 9.8M140 122.7v1.8M140.1 121.9h.1M140.3 122.2h.8M140.9 120.1l-1.8 .1M142.7 123.8h.7M143.4 120l-.7 .1M79.7 140.7l.3 .5a33.5 33.5 0 0 0 6.7 7M87.4 152l-.4 .6M88.1 149.2l1.5 1M89.2 142.4h.8M89.4 149l-1 1.5"/>
<path d="M90.3 150.6h.1M90.6 153.8l-.3 .7M90.7 146.8l-.4 .7M91.1 151l1.6 .8M91.4 147l1.5 .9M91.8 142.4h1.8M92.3 150.6l-.8 1.6M92.7 141.5v1.8M92.7 145.1v.8M93.4 148.4l-.3 .7M94.3 152.6a33.4 33.4 0 0 0 9.9 2.3M94.3 142.4h.8"/>
<path d="M94.5 148.7l1 .5a29.1 29.1 0 0 0 8.7 2.1M95.4 142.4h.7M96.9 142.4h1.8M97.8 141.5v1.8M97.8 145.1v.8M100.5 142.4h.7M106 155h1.8M106 151.4h1.8M106.9 150.6v7.5M113.9 142.6v.8M119.3 148.7l-1 .5a29.1 29.1 0 0 1-8.7 2.1M119.5 152.6a33.4 33.4 0 0 1-9.9 2.3"/>
<path d="M120.4 148.4l.4 .7M121.6 150.6l.8 1.6M122.4 147l-1.5 .9M122.8 151l-1.6 .8M123.1 146.8l.4 .7M123.2 153.8l.3 .7M123.5 150.6h.1M124.5 149l1 1.5M125.7 149.2l-1.5 1M126.4 152l.4 .6M127.5 142.6v.8M134.2 140.7l-.3 .5a32.7 32.7 0 0 1-6.8 7"/>
</g>
<!-- layer: FD_Dimensions -->
<g fill="none" stroke="#000" stroke-width=".2">
<path d="M50.8 33.7h36.7M52.6 36.7v6.6M64.2 32h27.5M66 35.1v4M69.1 27.6h-3.1v4.4M125.8 35.9h41.9M129.7 32h20.5M129.7 39.6h20.5M151.4 25h-3v4M165.9 29.8v3.1M50.8 46.4h36.7M52.6 46.4v3h-3.1"/>
<path d="M61.2 54.5h33.9M61.2 52h33.9M62.9 57.6v4.6h-3M62.9 45.9v3.1M64.2 42.2h27.5M73.4 54.1v3.1M111.2 56.2h36M118.3 51.6h40.3M118.3 56.7h40.3M125.8 43.5h41.9M145.5 50.1v3M148.4 42.7v3"/>
<path d="M156.8 59.7v3.1h-3M156.8 45.5v3M165.9 46.6v3M64 76.8l23.8 13.8M71.6 60.2h27.4M71.6 65.3h27.4M73.4 68.3v3.1h-3.1M111.2 63.8h36M145.5 66.8v3.1h-3.1M55.1 95.8l-5.6 9.8M64.1 80.4l-5.7 9.7M71.8 92.4h18.3"/>
<path d="M71.8 91.4h15.7M73.6 95.4v3.1M76.6 85.3h-3v3.1M46.4 107.3l23.8 13.7M53.5 118.9h27.6M55.3 112.8v3.1M152.9 114.5l-18.2 3.7M158.3 119.2l-21.7 2.1M53.5 124.9h27.5M55.3 128v3M61.9 137.1v3M67.7 127.4h25.3"/>
<path d="M67.7 131.9h25.3M69.4 134.9v3.1h-3M69.4 121.3v3M92.9 129.2v36.5M94.8 129.2v36.5M135.6 131.3l14.7 5h3.1M60.1 143.2h40M60.1 149.8h39.2M61.9 152.8v3.1M122.7 142.3l12.2 19.5h3.1M127 140.6l10 14.4h3.1M71.7 179.7v4.7"/>
<path d="M86.8 164h3M97.9 164h3M142.1 179.7v4.7M65.6 186.2h4.4M65.6 186.9h4.4M67.4 189.9v3.1h-3.1M67.4 180.1v3.1M74.8 181.5h25.8M113.2 181.5h25.9"/>
</g>
<g fill="#000" stroke="#000" stroke-width=".2">
<path d="M52.6 33.7l.5 3h-1.1zM65.5 39.1h1l-.5 3.1zM66 32l.5 3.1h-1zM147.9 29h1l-.5 3zM165.4 32.9h1.1l-.6 3zM52 43.3h1.1l-.5 3.1zM62.4 49h1l-.5 3zM62.9 54.5l.5 3.1h-1zM72.9 57.2h1l-.5 3zM144.9 53.1h1.1l-.5 3.1zM148.4 39.6l.5 3.1h-1zM156.3 48.5h1.1l-.6 3.1z"/>
<path d="M156.8 56.7l.6 3h-1.1zM165.9 43.5l.6 3.1h-1.1zM73.4 65.3l.5 3h-1zM145.5 63.8l.5 3h-1.1zM65.6 77.7l-1.1 2.9-.9-.5zM73.6 92.4l.5 3h-1zM73.1 88.4h1l-.5 3zM49.1 105.3l.8 .5-1.9 2.4zM54.8 115.9h1l-.5 3zM131.7 118.8l2.9-1.1 .2 1zM55.3 124.9l.5 3.1h-1zM68.9 124.3h1.1l-.6 3.1z"/>
<path d="M69.4 131.9l.6 3h-1.1zM132.7 130.3l3 .5-.3 .9zM133.6 121.7l2.9-.8 .2 1zM61.4 140.1h1l-.5 3.1zM61.9 149.8l.5 3h-1zM121.1 139.8l2 2.3-.8 .5zM125.3 138.1l2.1 2.2-.8 .6zM89.8 163.4l3.1 .6-3.1 .5zM94.8 164l3.1-.6v1.1zM66.9 183.2h1l-.5 3zM67.4 186.9l.5 3h-1zM71.7 181.5l3.1-.5v1z"/>
<path d="M139.1 181l3 .5-3 .5z"/>
</g>
<!-- layer: Leaders -->
<path d="M106.2 60l2.8 1.2-.6 .9zM115.7 96.7l2.8-1.4 .3 1zM119.8 139.8l1.5 2.7-.9 .3z" fill="#000" stroke="#000" stroke-width=".2"/>
<path d="M108.7 61.7l25.5 16.4h3M139.7 90.5h-3l-18.1 5.3M120.9 142.6l9.4 24.3h3" fill="none" stroke="#000" stroke-width=".2"/>
<g font-size="8.5">
<text x="77.4" y="222.8">2026</text>
<text x="77.4" y="237.8">Spinlayden Top-Bottom Plate</text>
</g>
<g font-size="4.3">
<text x="70.2" y="29.1">2</text>
<text x="152.3" y="26.5">1.5</text>
<text x="162.8" y="41.2">1.5</text>
<text x="42.5" y="50.9">2.5</text>
<text x="55.2" y="63.7">.5</text>
<text x="150.9" y="64.3">1</text>
<text x="135.4" y="71.4">1.5</text>
<text x="67.5" y="72.9">1</text>
<text x="138" y="79.6">1.5</text>
<text x="77.5" y="86.8">.19</text>
<text x="52.6" y="94.5">6.93</text>
<text x="153.9" y="116">R.15</text>
<text x="51" y="123.4">1.18</text>
<text x="159.2" y="120.7">R.5</text>
<text x="154.5" y="137.8">Ø.16</text>
<text x="59.4" y="139.5">.88</text>
<text x="58.8" y="148">1.3</text>
<text x="141" y="156.5">R.25</text>
<text x="101.8" y="165.5">.38</text>
<text x="138.9" y="163.3">R.25</text>
<text x="101.5" y="183">13.86</text>
<text x="57.3" y="194.5">.13</text>
<text x="79.5" y="264.5">A</text>
<text x="91.4" y="271.4">1:1</text>
<text x="177" y="271.4">1/1</text>
</g>
<g font-size="3.5">
<text x="77.4" y="213.4">PROJECT</text>
<text x="77.4" y="229.1">TITLE</text>
<text x="76.9" y="257.8">SIZE</text>
<text x="96.3" y="257.8">CODE</text>
<text x="118.6" y="257.8">DWG NO</text>
<text x="196.2" y="257.8">REV</text>
<text x="10.9" y="258.5">APPROVED</text>
<text x="10.9" y="264.8">CHECKED</text>
<text x="10.9" y="271.2">DRAWN</text>
<text x="32.2" y="271.2">Adam Pakeltis</text>
<text x="59.1" y="271.2">4/18/2026</text>
<text x="77.7" y="271.2">SCALE</text>
<text x="112.2" y="271.2">WEIGHT</text>
<text x="163" y="271.2">SHEET</text>
</g>
<g font-size="3.2">
<text x="140.9" y="91.7">The overall length of the wheel well is 3.464,</text>
<text x="140.9" y="95.5">from end-to-end.</text>
<text x="134.4" y="172">have a measure of 0.15 in.</text>
<text x="134.6" y="168.1">All radii of weight reduction slots</text>
</g>
</svg>
